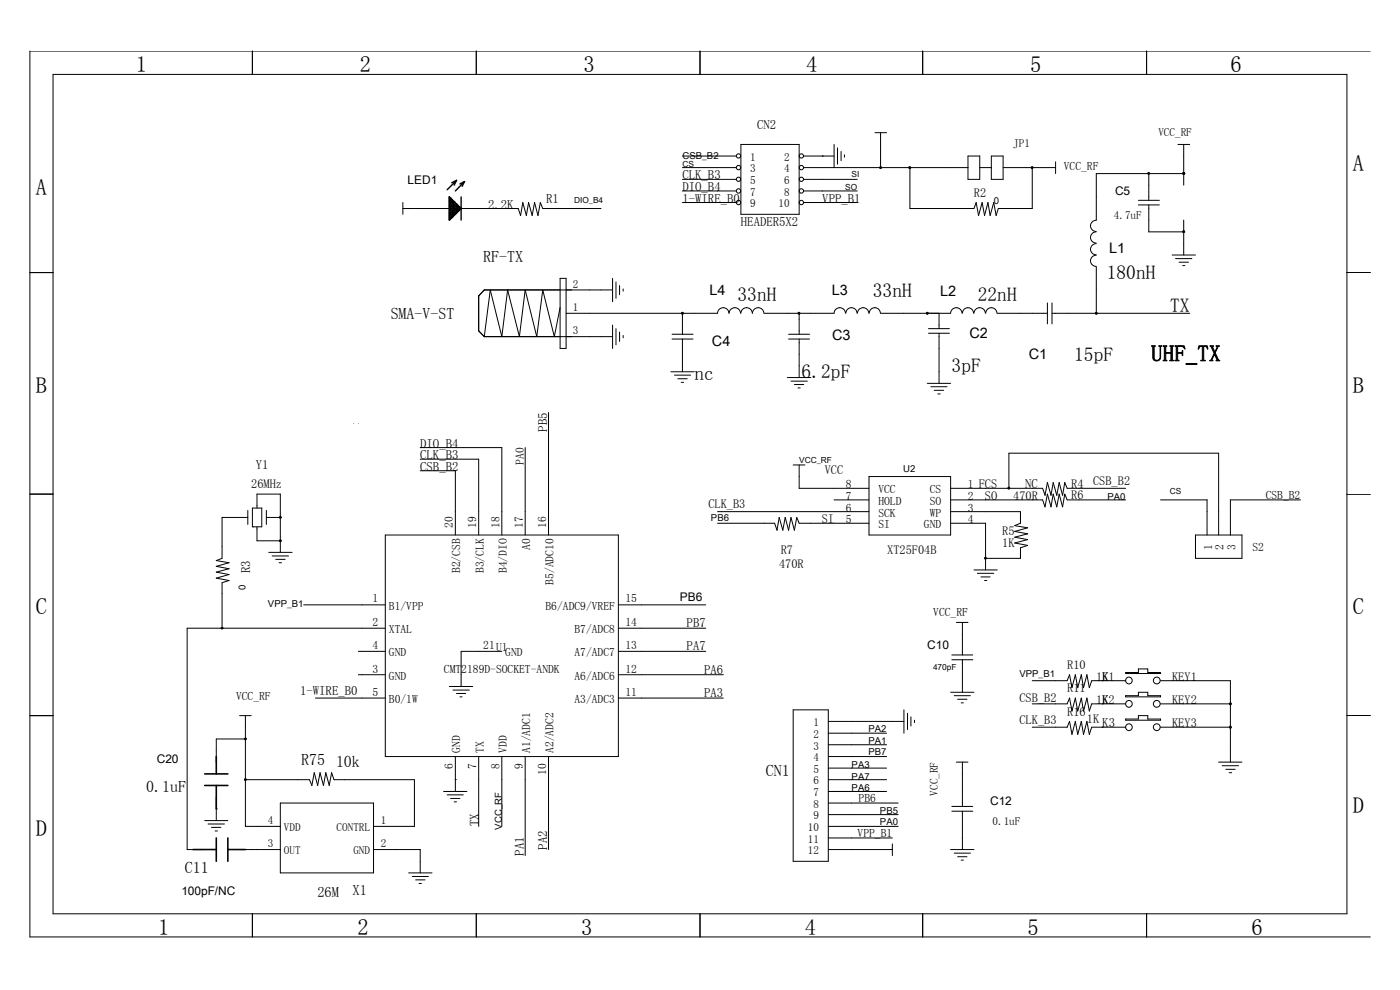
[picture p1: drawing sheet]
<svg xmlns="http://www.w3.org/2000/svg" width="297mm" height="210mm" viewBox="0 0 297 210" stroke-linecap="round" stroke-linejoin="round" font-family="sans-serif">
<g fill="none" stroke="#000" stroke-width=".21">
<path d="M11.3 15.8h274.4v178h-274.4zM53.5 10.8v5M101 10.8v5M148.5 10.8v5M195.7 10.8v5M243.2 10.8v5M290.7 10.8h-284.4v187.9h284.4M144.8 33.1h11.4M144.8 35.6h11.4M144.8 38.1h11.4M157.2 30.6h12.3v14.9h-12.3zM170.5 33.1h6.4"/>
<path d="M170.5 35.6h34.9M170.5 38.1h11.4M174.4 33.1h.1M176.9 30.6v5M177.7 31.4v3.4M178.4 32.1v2M179.1 32.8v.6M185.6 28.1h2.5M186.8 28.1v7.5M193 35.6v8.6h13.6l.5-1.2 .5 2.7 .8-2.7 .5 2.7 .7-2.7 .5 2.7 .7-2.7 .5 2.7 .5-1.5h7.2v-8.6M205.4 33.1h2.4v5h-2.4zM207.8 35.6h2.5"/>
<path d="M210.3 33.1h2.5v5h-2.5zM212.8 35.6h11.1M223.9 34.3v2.5M243.7 36.8v5.7M249.9 30.6h2.5M251.1 36.8h.1M251.1 36.8h-18.5v9.9M251.1 30.6v8.7M6.3 57.8h5M85.5 44.2h9.8M85.5 43v2.5M97.8 44.2h12.1l.5 1.5 .5-2.7 .8 2.7 .4-2.7 .8 2.7 .5-2.7 .7 2.7 .5-2.7 .5 1.2h12.4"/>
<path d="M118.8 59h1.3v14.9h-1.3zM130 59v5M130.7 59.8v3.5M144.8 40.5h11.4M144.8 43h11.4M170.5 40.5h11.4M170.5 43h11.4M232.6 46.7a1.19 1.19 0 0 0-1.3 1.2 1.19 1.19 0 0 0 1.3 1.2M232.6 49.2a1.19 1.19 0 0 0-1.3 1.2 1.19 1.19 0 0 0 1.3 1.2M232.6 51.7a1.19 1.19 0 0 0-1.3 1.2 1.19 1.19 0 0 0 1.3 1.2M232.6 54.1a1.19 1.19 0 0 0-1.3 1.2 1.19 1.19 0 0 0 1.3 1.2M232.6 56.6v9.9"/>
<path d="M241.5 43.5h4.4M241.5 42.5h4.4M243.7 43.5v5.7h7.4M248.7 54.1h4.9M249.4 54.9h3.4M250.1 55.6h2M250.9 56.3h.5M251.1 46.7v7.4M285.7 57.8h5M32.3 77.6h-5v9.9h7M39.7 77.6h19.8M47.1 77.6h.1"/>
<path d="M47.1 77.6v9.9M71.8 77.6h-4.9v9.9h8.1M79.2 77.6h17.4M86.7 77.6v9.9h-10.6M102.7 71.4h27.3M118.8 65.2l-1.2 6.2-2.5-9.9-1.2 9.9-2.5-9.9-1.2 9.9-2.5-9.9-1.2 9.9-2.5-9.9-1.3 9.9M130 61.5h-27.3l-1.2 1.3v7.4l1.2 1.2M130 69v4.9M130.7 69.7v3.4M131.4 60.6v1.9M131.4 70.4v2M132.2 61.3v.5"/>
<path d="M132.2 71.2v.5M142.3 78.9h5M142.6 70.9h4.4M142.6 71.9h4.4M143.1 79.6h3.4M144.8 66.5v4.4M144.8 71.9v7M157.1 66.4a1.21 1.21 0 0 0-1.2-1.1 1.21 1.21 0 0 0-1.2 1.1 1.23 1.23 0 0 0-1.2-1.1 1.23 1.23 0 0 0-1.3 1.1l-32.1 .1M157.2 66.4a1.21 1.21 0 0 1 1.2-1.1 1.21 1.21 0 0 1 1.2 1.1M159.6 66.4a1.21 1.21 0 0 1 1.2-1.1 1.21 1.21 0 0 1 1.2 1.1M167.3 70.9h4.4M167.3 71.9h4.4"/>
<path d="M169.5 66.5v4.4M169.5 71.9v8.2M179.4 66.4a1.21 1.21 0 0 0-1.2-1.1 1.21 1.21 0 0 0-1.3 1.1l-14.8 .1M179.4 66.4a1.19 1.19 0 0 1 1.2-1.1 1.19 1.19 0 0 1 1.2 1.1M181.9 66.4a1.21 1.21 0 0 1 1.2-1.1 1.21 1.21 0 0 1 1.2 1.1M184.4 66.4a1.21 1.21 0 0 1 1.2-1.1 1.21 1.21 0 0 1 1.2 1.2l14.9-.1a1.21 1.21 0 0 1 1.2-1.1 1.21 1.21 0 0 1 1.2 1.1M196.7 66.5h.1M197 69.7h4.4M197 70.7h4.4M199.2 66.5v3.2M199.2 70.7v10.6M204.2 66.4a1.19 1.19 0 0 1 1.2-1.1 1.19 1.19 0 0 1 1.1 1.1"/>
<path d="M206.6 66.4a1.21 1.21 0 0 1 1.2-1.1 1.21 1.21 0 0 1 1.2 1.1M209.1 66.4a1.19 1.19 0 0 1 1.2-1.1 1.19 1.19 0 0 1 1.2 1.1M211.6 66.5h10.6M222.2 64.3v4.4M223.2 66.5h29.2M223.2 64.3v4.4M20.2 82.3v.5M20.9 81.6v2M21.6 80.8v3.5M22.4 82.5h11.9M22.4 80.1v4.9M27.3 82.5h.1"/>
<path d="M34.3 80.3v4.5M34.3 85.3v4.4M35.3 82.5h11.8M35.3 80.3v4.5M35.3 85.3v4.4M35.3 87.5h11.8M47.1 87.5h.1M59.7 82.3v.5M60.5 81.6v2M61.2 80.8v3.5M62 82.5h13M62 80.1v4.9"/>
<path d="M66.9 82.5h.1M75 80.3v4.5M75 85.3v4.4M76.1 82.5h10.6M76.1 80.3v4.5M76.1 85.3v4.4M86.7 82.5h.1M89.1 97.4h12.4v16.1M89.1 99.9h7.5v13.6M89.1 94.9h17.4v18.6M111.4 94.9v18.6M116.4 87.5v26"/>
<path d="M143.8 80.3h2M144.5 81.1h.5M167 80.1h5M167.8 80.8h3.5M168.3 98.6h2.5M168.5 81.6h2M169.3 82.3h.4M169.5 98.6v5h14.9M196.7 81.3h5M197.5 82h3.4M198.2 82.8h2M199 83.6h.5"/>
<path d="M6.3 104.8h5M52.6 108.3v2.9M52.6 109.8h-5.5v8.6l-1.2 .5 2.7 .5-2.7 .7 2.7 .5-2.7 .8 2.7 .5-2.7 .7 2.7 .5-1.5 .5v9.7M53.5 107.8h2v4h-2zM54.5 107.8v-3h5v12.4M54.5 111.8v2.9h5M56.5 108.3v2.9M56.5 109.8h3M57 117.2h5M57.7 117.9h3.5M58.5 118.7h2M59.2 119.4h.5"/>
<path d="M59.5 109.8h.1M59.5 114.7h.1M81.7 113.5h49.5v47h-49.5zM152.2 108.5h32.2M152.2 111h12.1l.5 1.5 .5-2.7 .8 2.7 .5-2.7 .7 2.7 .5-2.7 .7 2.7 .5-2.7 .5 1.2h14.9M176.9 106h7.5M184.4 101.1h17.3v12.4h-17.3zM201.7 103.6h19.5l.5 1.5 .5-2.7 .8 2.7 .4-2.7 .8 2.7 .5-2.7 .7 2.7 .5-2.7 .5 1.2h12.4M201.7 106h19.5l.5 1.5 .5-2.7 .8 2.7 .4-2.7 .8 2.7 .5-2.7 .7 2.7 .5-2.7 .5 1.2h12.4M201.7 108.5h14.8v2.5l-1.2 .5 2.7 .5-2.7 .7 2.7 .5-2.7 .8 2.7 .5-2.7 .7 2.7 .5-1.5 .5v2.2h-7.4M201.7 111h7.4v9.9M209.1 118.4h.1"/>
<path d="M214 103.6v-7.5h44.5v17.4M246.2 106h9.9v7.5M253.6 113.5h9.9v4.9h-9.9zM275.9 106h-14.9v7.5M285.7 104.8h5M64.4 128.3h17.3M71.8 138.2h9.9M81.7 133.3h-42v46.9h3.7M106.5 138.2h-8.7v7.4M131.2 128.3h18.5M131.2 138.2h18.5M131.2 133.3h18.5"/>
<path d="M201.9 139.9h4.5M201.9 138.9h4.5M202.9 132h2.5M204.2 132v6.9M204.2 139.9v6.9M206.6 120.9h5M207.3 121.6h3.5M208.1 122.4h2M208.9 123.1h.4M6.3 151.8h5M50.8 151.8h2.5M52.1 151.8v23.5h7.4"/>
<path d="M52.1 156.8h-6.2v4.9M66.9 148.1h14.8M71.8 143.1h9.9M95.3 145.6h5M96.1 146.4h3.5M96.9 147.1h1.9M97.6 147.8h.4M131.2 143.1h22.3M131.2 148.1h22.3M168.3 150.6h7.4v32.1h-7.4zM175.7 153h16.1M175.7 155.5h12.4"/>
<path d="M175.7 158h12.4M191.8 150.6v4.9M192.5 151.3v3.5M193.2 152.1v1.9M194 152.8v.5M201.7 146.8h4.9M202.4 147.6h3.5M203.1 148.3h2M203.9 149.1h.5M219 144.4h7.4l.5-1.3 .5 2.8 .7-2.8 .5 2.8 .8-2.8 .5 2.8 .7-2.8 .5 2.8 .5-1.5h7.2M219 149.3h7.4l.5-1.2 .5 2.7 .7-2.7 .5 2.7 .8-2.7 .5 2.7 .7-2.7 .5 2.7 .5-1.5h7.2M219 154.3h7.4l.5-1.3 .5 2.8 .7-2.8 .5 2.8 .8-2.8 .5 2.8 .7-2.8 .5 2.8 .5-1.5h7.2"/>
<path d="M233.8 149.3h.1M233.8 154.3h.1M233.8 144.4h.1M238.8 152.5h2.7v-.7h2v.7h2.7v.3h-7.4zM238.8 142.7h2.7v-.8h2v.8h2.7v.2h-7.4zM238.8 147.6h2.7v-.8h2v.8h2.7v.2h-7.4zM246.2 144.4h14.8v17.3M246.2 149.3h14.8M246.2 154.3h14.8M285.7 151.8h5M43.4 174.1h4.9M44.1 174.8h3.5"/>
<path d="M44.9 175.5h2M45.6 176.3h.5M45.9 171.6h.1M45.9 169.1v5M52.1 165.4h13.6l.5 1.2 .5-2.7 .7 2.7 .5-2.7 .7 2.7 .5-2.7 .7 2.7 .6-2.7 .5 1.5h17v9.9h-8.7M59.5 170.3h19.7v14.9h-19.7zM94.1 167.9h5M94.9 168.6h3.4M95.6 169.4h2M96.3 170.1h.6M96.6 165.4h.1M96.6 160.5v7.4"/>
<path d="M101.5 160.5v14.8M106.5 160.5v14.8M111.4 160.5v21M116.4 160.5v19.7M175.7 160.5h12.4M175.7 170.3h14.8M175.7 175.3h14.8M175.7 165.4h12.4M175.7 162.9h12.4M175.7 167.9h12.4M175.7 172.8h14.8M175.7 177.8h13.6"/>
<path d="M189.3 179v2.5M201.9 171.1h4.5M201.9 172.1h4.5M202.9 161.7h2.5M204.2 161.7v9.4M204.2 172.1v8.1M258.5 161.7h5M259.3 162.4h3.5M260 163.2h2M260.8 163.9h.5M50.8 180.2h8.7M53.5 193.8v4.9"/>
<path d="M79.2 180.2h9.9v5M86.7 185.2h4.9M87.5 185.9h3.4M88.2 186.6h2M88.9 187.4h.5M101 193.8v4.9M148.5 193.8v4.9M175.7 180.2h13.6M195.7 193.8v4.9M201.7 180.2h4.9M202.4 181h3.5M203.1 181.7h2"/>
<path d="M203.9 182.4h.5M243.2 193.8v4.9"/>
<circle cx="156.7" cy="35.6" r=".47"/>
<circle cx="156.7" cy="33.1" r=".46"/>
<circle cx="156.7" cy="38" r=".46"/>
<circle cx="170" cy="35.6" r=".47"/>
<circle cx="170" cy="33.1" r=".46"/>
<circle cx="170" cy="38" r=".46"/>
<circle cx="156.7" cy="40.5" r=".47"/>
<circle cx="156.7" cy="43" r=".47"/>
<circle cx="170" cy="40.5" r=".47"/>
<circle cx="170" cy="43" r=".47"/>
<circle cx="239.5" cy="154.2" r=".71"/>
<circle cx="239.5" cy="149.3" r=".71"/>
<circle cx="239.5" cy="144.3" r=".71"/>
<circle cx="245.4" cy="154.3" r=".72"/>
<circle cx="245.4" cy="149.3" r=".72"/>
<circle cx="245.4" cy="144.3" r=".72"/>
</g>
<g fill="none" stroke="#000" stroke-width=".3">
<path d="M96.9 38.3l-1.1 .5M96.9 38.3l-2 2M96.9 38.3l-.6 1M98.5 38.5l-.9 .5M98.5 38.5l-1.9 2M98.5 38.5l-.5 1M95.3 41.8l2.5 2.4-2.5 2.5zM95.3 46.6h.2M95.3 46.3h.5M95.3 46h.8M95.3 45.6h1.1M95.3 45.4h1.4"/>
<path d="M95.3 45.1h1.7M95.3 44.7h2M95.3 44.5h2.3M95.3 44.2h2.5M95.3 43.8h2.2M95.3 43.6h1.8M95.3 43.3h1.6M95.3 43h1.3M95.3 42.7h1M95.3 42.4h.7M95.3 42.1h.4M95.3 41.8h.1"/>
<path d="M95.6 42v4.4M96 42.3v3.8M96.2 42.7v3.1M96.5 42.9v2.6M96.9 43.2v2M97.1 43.6v1.3M97.4 43.8v.8M97.7 44.1v.2M97.8 41.8v4.9"/>
</g>
<path d="M43.4 164.2h4.9M43.4 166.6h4.9M45.9 160.5v3.7M45.9 166.6v5M45.9 177.8v4.9M48.3 177.8v4.9M40.9 180.2h5M48.3 180.2h3.8" fill="none" stroke="#000" stroke-width=".34"/>
<path d="M32.3 77.6a1.19 1.19 0 0 1 1.2-1.2 1.19 1.19 0 0 1 1.2 1.2M32.3 75.6h7.4M32.3 75.1h7.4M34.8 77.6a1.19 1.19 0 0 1 1.2-1.2 1.19 1.19 0 0 1 1.2 1.2M37.2 77.6a1.19 1.19 0 0 1 1.2-1.2 1.19 1.19 0 0 1 1.2 1.2M71.8 75.6h7.4M71.8 75.1h7.4M71.9 77.6a1.19 1.19 0 0 1 1.2-1.2 1.19 1.19 0 0 1 1.1 1.2M74.3 77.6a1.19 1.19 0 0 1 1.2-1.2 1.19 1.19 0 0 1 1.2 1.2M76.8 77.6a1.19 1.19 0 0 1 1.2-1.2 1.19 1.19 0 0 1 1.2 1.2" fill="none" stroke="#000" stroke-width=".42"/>
<g fill="#000" stroke="#000" stroke-width=".21">
<circle cx="186.8" cy="35.6" r=".21"/>
<circle cx="193" cy="35.6" r=".21"/>
<circle cx="219" cy="35.5" r=".2"/>
<circle cx="243.7" cy="36.8" r=".2"/>
<circle cx="251.1" cy="36.8" r=".21"/>
<circle cx="251.1" cy="49.1" r=".21"/>
<circle cx="47.1" cy="77.6" r=".21"/>
<circle cx="86.6" cy="77.6" r=".21"/>
<circle cx="144.8" cy="66.5" r=".21"/>
<circle cx="169.5" cy="66.5" r=".21"/>
<circle cx="196.7" cy="66.5" r=".21"/>
<circle cx="232.6" cy="66.5" r=".21"/>
<circle cx="27.3" cy="82.5" r=".21"/>
<circle cx="47.1" cy="82.5" r=".21"/>
<circle cx="66.9" cy="82.5" r=".21"/>
<circle cx="86.6" cy="82.5" r=".21"/>
<circle cx="59.5" cy="109.8" r=".2"/>
<circle cx="59.5" cy="114.7" r=".2"/>
<circle cx="209" cy="118.4" r=".2"/>
<circle cx="214" cy="103.5" r=".2"/>
<circle cx="47.1" cy="133.2" r=".2"/>
<circle cx="52.1" cy="156.7" r=".2"/>
<circle cx="261" cy="154.3" r=".21"/>
<circle cx="261" cy="149.3" r=".21"/>
<circle cx="52.1" cy="165.4" r=".2"/>
</g>
<g fill="#fff">
<path d="M17.1 68.1h22.2v6.6h-22.2z"/>
<path d="M21.1 67.1h52.1v25.9h-52.1z"/>
<path d="M99.1 86.6h.2v.3h-.2z"/>
<path d="M58.4 71.6h40.9v18.2h-40.9z"/>
<path d="M67.3 68.7h27v6h-27z"/>
<path d="M17.1 76.3h14.6v13.5h-14.6z"/>
<path d="M65.8 135.5h10v7.7h-10z"/>
<path d="M69.7 141.1h6.1v2.6h-6.1z"/>
</g>
<g font-size="4.8">
<text x="28.8" y="15.4">1</text>
<text x="76.3" y="15.4">2</text>
<text x="123.8" y="15.4">3</text>
<text x="171" y="15.4">4</text>
<text x="218.5" y="15.4">5</text>
<text x="261" y="15.4">6</text>
<text x="7.6" y="41.3">A</text>
<text x="287" y="36.4">A</text>
<text x="244.2" y="76.6">UHF_TX</text>
<text x="7.6" y="83.3">B</text>
<text x="287" y="83.3">B</text>
<text x="7.6" y="130.3">C</text>
<text x="287" y="130.3">C</text>
<text x="287" y="172.4">D</text>
<text x="7.6" y="177.3">D</text>
<text x="33.5" y="198.3">1</text>
<text x="75.8" y="198.3">2</text>
<text x="123.3" y="198.3">3</text>
<text x="170.8" y="198.3">4</text>
<text x="218" y="198.3">5</text>
<text x="265.5" y="198.3">6</text>
</g>
<g font-size="4.1">
<text x="234.8" y="59.1">180nH</text>
<text x="156.5" y="63.7">33nH</text>
<text x="185.2" y="63">33nH</text>
<text x="207.4" y="63.7">22nH</text>
<text x="248.2" y="66.2">TX</text>
<text x="227.9" y="76.7">15pF</text>
<text x="147.3" y="80.6">nc</text>
<text x="170" y="80.1">6.2pF</text>
<text x="201.9" y="78.9">3pF</text>
</g>
<g font-size="3.4">
<text x="102.5" y="55.6">RF-TX</text>
<text x="82.9" y="67.7">SMA-V-ST</text>
<text x="63.9" y="162.2">R75</text>
<text x="71.3" y="162.6">10k</text>
<text x="162.5" y="164.7">CN1</text>
<text x="31" y="168.1">0.1uF</text>
<text x="39.2" y="185.1">C11</text>
</g>
<g font-size="3.1">
<text x="235.3" y="53.6">L1</text>
<text x="150.5" y="62.6">L4</text>
<text x="176.5" y="62.6">L3</text>
<text x="199.5" y="62.8">L2</text>
<text x="205.7" y="71.7">C2</text>
<text x="151" y="73.4">C4</text>
<text x="176.5" y="72.2">C3</text>
<text x="218.3" y="76.1">C1</text>
</g>
<g font-size="3">
<text x="67.3" y="190.3">26M</text>
<text x="74.8" y="189.9">X1</text>
</g>
<g font-size="2.7">
<text x="160.6" y="27.4">CN2</text>
<text x="144.8" y="38.1">CLK_B3</text>
<text x="144.8" y="40.5">DIO_B4</text>
<text x="103.5" y="44.2">2.2K</text>
<text x="115.9" y="43">R1</text>
<text x="144.8" y="43">1-WIRE_B0</text>
<text x="157.2" y="47.9">HEADER5X2</text>
<text x="174.4" y="43">VPP_B1</text>
<text x="89.1" y="94.9">DIO_B4</text>
<text x="116.1" y="91.6" transform="rotate(-90 116.1 91.6)">PB5</text>
<text x="54.3" y="99.5">Y1</text>
<text x="89.1" y="99.9">CSB_B2</text>
<text x="89.1" y="97.4">CLK_B3</text>
<text x="217.5" y="103.6">NC</text>
<text x="53" y="121.6" transform="rotate(-90 53 121.6)">R3</text>
<text x="145.7" y="138">PA7</text>
<text x="145.7" y="133">PB7</text>
<text x="149.4" y="142.9">PA6</text>
<text x="63.7" y="147.4">1-WIRE_B0</text>
<text x="149.4" y="147.8">PA3</text>
<text x="233.8" y="154.3">K3</text>
<text x="101.6" y="175.3" transform="rotate(-90 101.6 175.3)">TX</text>
<text x="111.2" y="181.5" transform="rotate(-90 111.2 181.5)">PA1</text>
<text x="116.1" y="180.2" transform="rotate(-90 116.1 180.2)">PA2</text>
</g>
<g font-size="2.6">
<text x="206.6" y="41.8">R2</text>
<text x="175" y="100.6">VCC</text>
<text x="53.3" y="103.6">26MHz</text>
<text x="150.3" y="107.8">CLK_B3</text>
<text x="208.9" y="106">SO</text>
<text x="215" y="106">470R</text>
<text x="227.2" y="103.6">R4</text>
<text x="227.2" y="105.8">R6</text>
<text x="231.9" y="102.8">CSB_B2</text>
<text x="174.3" y="111">SI</text>
<text x="212.6" y="113.5">R5</text>
<text x="165.6" y="117.4">R7</text>
<text x="188.2" y="117.4">XT25F04B</text>
<text x="212.6" y="115.9">1K</text>
<text x="165.3" y="120.4">470R</text>
<text x="226.4" y="141.9">R10</text>
<text x="216.3" y="148.8">CSB_B2</text>
<text x="226.4" y="146.8">R11</text>
<text x="232.6" y="144.4">1K</text>
<text x="232.6" y="149.3">1K</text>
<text x="233.8" y="144.4">K1</text>
<text x="233.8" y="149.3">K2</text>
<text x="248.7" y="144.4">KEY1</text>
<text x="248.7" y="149.3">KEY2</text>
<text x="216.3" y="153.5">CLK_B3</text>
<text x="226.4" y="151.8">R16</text>
<text x="230.6" y="153.3">1K</text>
<text x="248.7" y="154.3">KEY3</text>
</g>
<g font-size="2.5">
<text x="86.5" y="39.1">LED1</text>
<text x="225.7" y="36.1">VCC_RF</text>
<text x="236.6" y="41.3">C5</text>
<text x="111.2" y="98.6" transform="rotate(-90 111.2 98.6)">PA0</text>
<text x="179.4" y="106">7</text>
<text x="179.4" y="103.6">8</text>
<text x="186.3" y="107.1">HOLD</text>
<text x="186.3" y="104.6">VCC</text>
<text x="197.2" y="104.6">CS</text>
<text x="197.2" y="107.1">SO</text>
<text x="205.4" y="103.6">1 FCS</text>
<text x="205.4" y="106">2</text>
<text x="268.5" y="105.8">CSB_B2</text>
<text x="96.1" y="112" transform="rotate(-90 96.1 112)">20</text>
<text x="101" y="112" transform="rotate(-90 101 112)">19</text>
<text x="106" y="112" transform="rotate(-90 106 112)">18</text>
<text x="110.9" y="112" transform="rotate(-90 110.9 112)">17</text>
<text x="115.9" y="112" transform="rotate(-90 115.9 112)">16</text>
<text x="179.4" y="111">5</text>
<text x="179.4" y="108.5">6</text>
<text x="186.3" y="112">SI</text>
<text x="186.3" y="109.6">SCK</text>
<text x="196" y="112">GND</text>
<text x="197.2" y="109.6">WP</text>
<text x="205.4" y="108.5">3</text>
<text x="205.4" y="111">4</text>
<text x="112.5" y="116.7" transform="rotate(-90 112.5 116.7)">A0</text>
<text x="257.1" y="116.7" transform="rotate(-90 257.1 116.7)">1</text>
<text x="259.6" y="116.7" transform="rotate(-90 259.6 116.7)">2</text>
<text x="262.1" y="116.7" transform="rotate(-90 262.1 116.7)">3</text>
<text x="265.7" y="116.9">S2</text>
<text x="97.7" y="121.6" transform="rotate(-90 97.7 121.6)">B2/CSB</text>
<text x="102.6" y="121.6" transform="rotate(-90 102.6 121.6)">B3/CLK</text>
<text x="107.5" y="121.6" transform="rotate(-90 107.5 121.6)">B4/DIO</text>
<text x="117.4" y="124" transform="rotate(-90 117.4 124)">B5/ADC10</text>
<text x="79" y="127.8">1</text>
<text x="82.5" y="129.4">B1/VPP</text>
<text x="115.7" y="129.4">B6/ADC9/VREF</text>
<text x="132.7" y="127.8">15</text>
<text x="144.2" y="127.6">PB6</text>
<text x="198" y="130.8">VCC_RF</text>
<text x="79" y="137.7">4</text>
<text x="79" y="132.7">2</text>
<text x="82.5" y="134.3">XTAL</text>
<text x="102.5" y="137.7">21U1</text>
<text x="121.9" y="134.3">B7/ADC8</text>
<text x="132.7" y="137.7">13</text>
<text x="132.7" y="132.7">14</text>
<text x="196.7" y="137.7">C10</text>
<text x="79" y="142.7">3</text>
<text x="82.5" y="139.2">GND</text>
<text x="94.2" y="142.8">CMT2189D-SOCKET-ANDK</text>
<text x="107.2" y="139.2">GND</text>
<text x="121.9" y="139.2">A7/ADC7</text>
<text x="132.7" y="142.7">12</text>
<text x="50.1" y="148.6">VCC_RF</text>
<text x="79" y="147.6">5</text>
<text x="82.5" y="144.2">GND</text>
<text x="82.5" y="149.1">B0/1W</text>
<text x="121.9" y="149.1">A3/ADC3</text>
<text x="121.9" y="144.2">A6/ADC6</text>
<text x="132.7" y="147.6">11</text>
<text x="33.3" y="161.9">C20</text>
<text x="97.7" y="159.7" transform="rotate(-90 97.7 159.7)">GND</text>
<text x="102.6" y="159.7" transform="rotate(-90 102.6 159.7)">TX</text>
<text x="107.5" y="159.7" transform="rotate(-90 107.5 159.7)">VDD</text>
<text x="112.5" y="159.7" transform="rotate(-90 112.5 159.7)">A1/ADC1</text>
<text x="117.4" y="159.7" transform="rotate(-90 117.4 159.7)">A2/ADC2</text>
<text x="96.1" y="163.1" transform="rotate(-90 96.1 163.1)">6</text>
<text x="101" y="163.1" transform="rotate(-90 101 163.1)">7</text>
<text x="106" y="163.1" transform="rotate(-90 106 163.1)">8</text>
<text x="110.9" y="163.1" transform="rotate(-90 110.9 163.1)">9</text>
<text x="115.9" y="164.4" transform="rotate(-90 115.9 164.4)">10</text>
<text x="182.2" y="170.1">PB6</text>
<text x="210.1" y="170.7">C12</text>
<text x="181.9" y="177.5">VPP_B1</text>
<text x="38.5" y="189.9">100pF/NC</text>
</g>
<g font-size="2.4">
<text x="245.7" y="28.9">VCC_RF</text>
<text x="159.1" y="34.1">1</text>
<text x="166.4" y="34.1">2</text>
<text x="215" y="31.1">JP1</text>
<text x="159.1" y="36.6">3</text>
<text x="159.1" y="39.1">5</text>
<text x="159.1" y="41.5">7</text>
<text x="166.4" y="36.6">4</text>
<text x="166.4" y="39.1">6</text>
<text x="166.4" y="41.5">8</text>
<text x="159.1" y="44">9</text>
<text x="165.2" y="44">10</text>
<text x="236.3" y="46.5">4.7uF</text>
<text x="121.5" y="61">2</text>
<text x="121.5" y="66">1</text>
<text x="121.5" y="70.9">3</text>
<text x="172.5" y="154">1</text>
<text x="172.5" y="156.5">2</text>
<text x="172.5" y="159">3</text>
<text x="172.5" y="161.5">4</text>
<text x="172.5" y="163.9">5</text>
<text x="172.5" y="166.4">6</text>
<text x="172.5" y="168.9">7</text>
<text x="172.5" y="171.4">8</text>
<text x="172.5" y="173.8">9</text>
<text x="199" y="168.8" transform="rotate(-90 199 168.8)">VCC_RF</text>
<text x="56.8" y="174.8">4</text>
<text x="56.8" y="179.7">3</text>
<text x="60.2" y="176.3">VDD</text>
<text x="71.4" y="176.3">CONTRL</text>
<text x="80.8" y="174.8">1</text>
<text x="80.8" y="179.7">2</text>
<text x="171.4" y="176.3">10</text>
<text x="171.4" y="178.8">11</text>
<text x="210.6" y="175.1">0.1uF</text>
<text x="60.2" y="181.2">OUT</text>
<text x="75" y="181.2">GND</text>
<text x="171.4" y="181.2">12</text>
</g>
<g font-size="2">
<text x="144.8" y="33.8">CSB_B2</text>
<text x="210.8" y="43.2">0</text>
<text x="191.6" y="100.1">U2</text>
<text x="234.9" y="106">PA0</text>
<text x="150.8" y="110.5">PB6</text>
<text x="52.1" y="125.2" transform="rotate(-90 52.1 125.2)">0</text>
<text x="56.8" y="128.8">VPP_B1</text>
<text x="216.3" y="143.6">VPP_B1</text>
<text x="184.2" y="155.3">PA2</text>
<text x="184.2" y="157.7">PA1</text>
<text x="184.2" y="160.2">PB7</text>
<text x="180.7" y="162.9">PA3</text>
<text x="180.7" y="165.4">PA7</text>
<text x="180.7" y="167.9">PA6</text>
<text x="186.7" y="172.6">PB5</text>
<text x="106.5" y="176" transform="rotate(-90 106.5 176)">VCC_RF</text>
<text x="186.7" y="175">PA0</text>
</g>
<g font-size="1.8">
<text x="144.8" y="35.3">CS</text>
<text x="179.3" y="40.3">SO</text>
<text x="180.7" y="37.5">SI</text>
<text x="121.8" y="43">DIO_B4</text>
<text x="169.5" y="98.1">VCC_RF</text>
<text x="248.2" y="104.8">CS</text>
<text x="197.9" y="142.1">470pF</text>
</g>
</svg>
